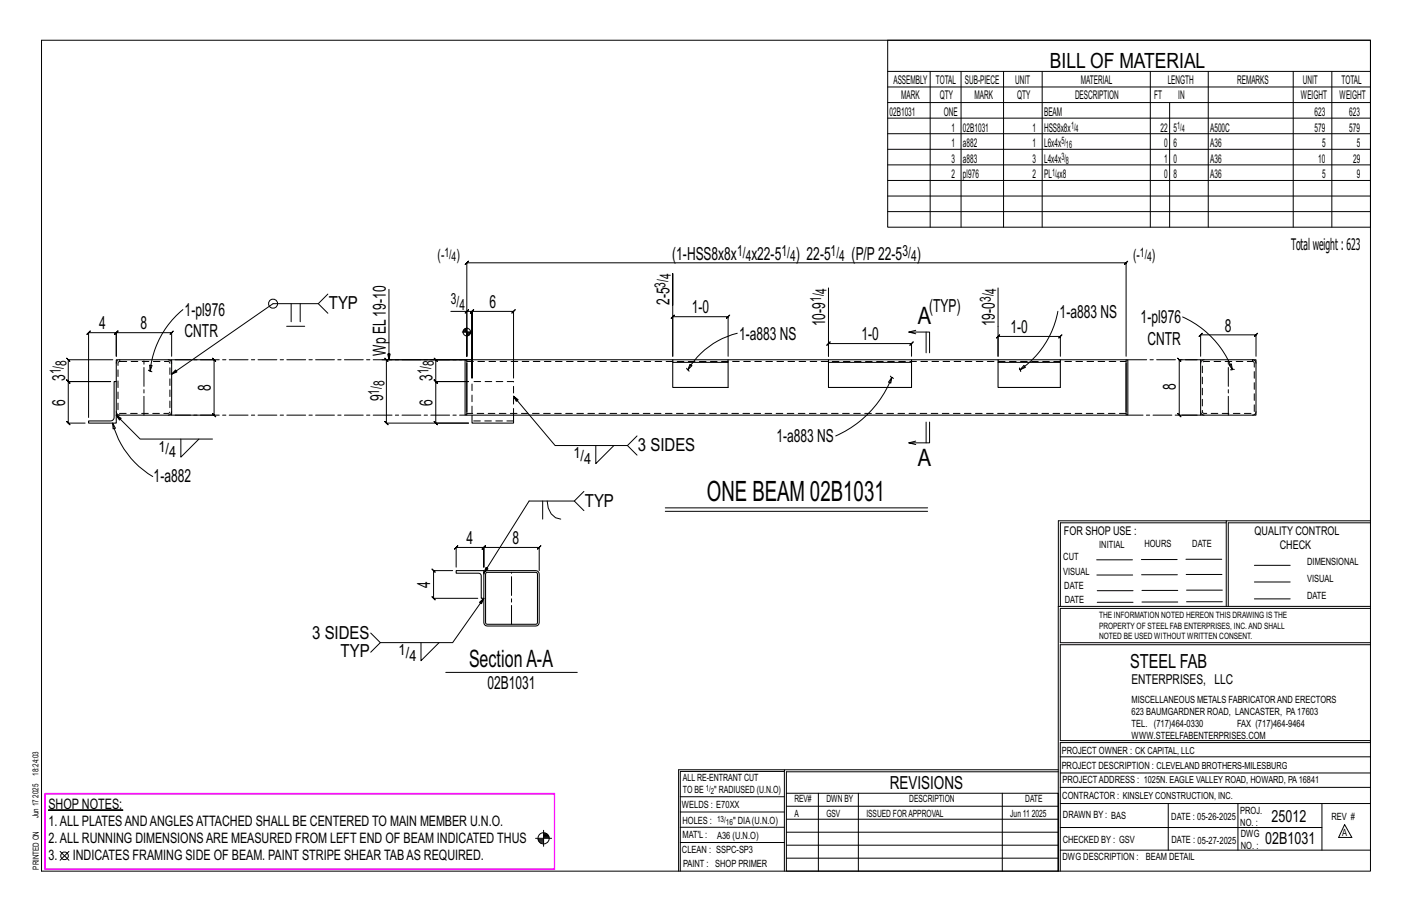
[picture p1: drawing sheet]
<svg xmlns="http://www.w3.org/2000/svg" width="432mm" height="279mm" viewBox="0 0 432 279" stroke-linecap="round" stroke-linejoin="round" font-family="sans-serif">
<path d="M14.8 247.6h22.8v.1h-22.8z" fill="#000" stroke="#000" stroke-width=".31"/>
<g fill="none" stroke="#000" stroke-width=".31">
<path d="M12.7 12.3h406.4v254h-406.4zM271.5 12.3h147.6v57.2h-147.6zM271.5 21.8h147.6M271.5 26.6h147.6M271.5 31.4h147.6M271.5 36.1h147.6M284.5 21.8v47.7M293.9 21.8v47.7M306.9 21.8v47.7M318.7 21.8v47.7M351.8 21.8v47.7M357.7 31.4v38.1"/>
<path d="M369.5 21.8v47.7M395.5 21.8v47.7M407.3 21.8v47.7M271.5 40.9h147.6M271.5 45.6h147.6M271.5 50.4h147.6M271.5 55.2h147.6M271.5 59.9h147.6M271.5 64.7h147.6M55.9 94.6a27.8 27.8 0 0 0-10 18.8M87.7 99.7h5.5M89 92.8v5.6"/>
<path d="M91.8 92.8v5.6M97.3 92.8l3 3M100.3 89.9l-3 2.9h-13.8l-31 21.6 1.2-1.3 .4 .6-1.6 .7M118.9 88.5v21.5l-.3-1.8h.7l-.4 1.8M137.9 95.2h4.9v13.7v-7.4M142.3 95.7l1-1zM142.8 95.2h1.5l-.5 .5 1-1-.5 .5v20.4v-20.4l-.5 .5 1-1-.5 .5h12.7l-.5 .5 1-1-.5 .5v20.4M205.7 93.3v-9.7v25.3v-12.1l-.5 .5 1-1-.5 .5h17l-.5 .5 1-1-.5 .5v12.1M253.4 88v20.9v-3.9l-.5 .5 1-1-.5 .5h25.4l-.5 .5 1-1-.5 .5v3.9M305.2 88v20.9v-6.1l-.5 .5 1-1-.5 .5h19.1l-.5 .5 1-1-.5 .5v6.1M323.5 95.2a27.8 27.8 0 0 1-11.6 17.8M361.6 96.9a29 29 0 0 1 15.3 16.1"/>
<path d="M34.5 110h-13.6l-.5-.5 1 1-.5-.5v6.6l-.5-.5 1 1-.5-.5h12.9h-12.9l-.5-.5 1 1-.5-.5v12.7l-.5-.5 1 1-.5-.5h5.1M45.4 113.1l.5 .3M45.8 111.6l.7 .1-.6 1.7zM45.9 113.4l.5 .3M52.5 108.9v-7.2l.5-.5-1 1 .5-.5h-16.9l.5-.5-1 1 .5-.5v7.2v-7.2l.5-.5-1 1 .5-.5h-8.5l.5-.5-1 1 .5-.5v25.9M53.5 110h12l-.5-.5 1 1-.5-.5v16.9l-.5-.5 1 1-.5-.5h-12M116.8 110h26M141.2 110h-7.9l-.5-.5 1 1-.5-.5v6.6l-.5-.5 1 1-.5-.5h10h-10l-.5-.5 1 1-.5-.5v12.7l-.5-.5 1 1-.5-.5h10h-25.1l.5 .5-1-1 .5 .5v-19.3l.5 .5-1-1 .5 .5h26.1M141.4 101.5h2.8M141.7 101v.5M141.9 100.7v.8M142.1 100.5v1"/>
<path d="M142.3 100.4v1.1M142.5 100.4v1.1M142.8 108.9v-28.6l-.5 .5 1-1-.5 .5h201.6l-.5 .5 1-1-.5 .5v28.6M142.8 100.1v2.8M143 101.5v1.2M143.2 101.5v1.1M143.4 101.5v1M143.6 101.5v.8M143.8 101.5v.5M210 112.6l.3 .4M210.3 113l.4 .5M211 111.4l.6 .4-1.3 1.2z"/>
<path d="M225.5 101.9a24.6 24.6 0 0 0-15.2 11.1M272.3 115l.4 .4M272.7 115.4l-.3 1.7-.7-.3zM272.7 115.4a32.4 32.4 0 0 1-17.1 17.9M272.7 115.4l.5 .4M280 102l-2.1-.5h6.4v6.4M280 101l-2.1 .5M283.2 101.5v6.4M311.8 112.5l.1 .5M311.9 113l.2 .6M313.1 111.7l.5 .6-1.7 .7zM366.1 110h-5.5l-.5-.5 1 1-.5-.5v16.9l-.5-.5 1 1-.5-.5h5.5"/>
<path d="M367.2 108.9v-6.5l-.5 .5 1-1-.5 .5h16.9l-.5 .5 1-1-.5 .5v6.5M375.9 111.5l.6-.3 .4 1.8zM376.9 113h-.6M377.5 112.9l-.6 .1M34.5 129.3l.8 1.6-.7 .2zM34.5 129.3a26.7 26.7 0 0 0 12.2 16.4M35.6 126.9l.9 1.5 .6-.5-1.5-1 7.3 7.3h22.1M55.3 134.2v5.5l5.5-5.5M157 121.1l.9 1.6 .6-.5-1.5-1.1 12.8 15.1h22.1l2.9-2.9M182.2 136.2v5.5l5.5-5.5M191.9 136.2l2.9 2.9M280 134.8l-2.1 .6"/>
<path d="M283.2 129v6.4M284.3 129v6.4h-6.4l2.1 .5M166 153.2v5.5M167.3 153.2a5 5 0 0 0 4.2 5.5M175.6 153.2l3 2.9M178.6 150.2l-3 3h-13.8l-13.8 22 .6-1.7 .6 .4-1.2 1.3M203.4 155.2h80.3M203.4 156.3h80.3M375 159.8h-50.7v25.6M375 159.2h-51.3l-.1 107.1M419.1 159.2h-44.1v26.2M419.1 159.8h-43.5v25.6"/>
<path d="M138.4 174.4h-5.8l-.5-.5 1 1-.5-.5v8.5l-.5-.5 1 1-.5-.5h13.5M139.5 173.4v-6.1l-.5 .5 1-1-.5 .5h8.5l-.5 .5 1-1-.5 .5v6.1v-6.1l-.5 .5 1-1-.5 .5h16.9l-.5 .5 1-1-.5 .5v7.1M335.4 171.1h10.9M335.4 175.8h11M349 171h11M349.1 175.7h11M362.7 171h10.9M362.7 175.6h11M383.6 172.8h11M383.6 177.9h11M116.3 196.4l-2.9 3M128.7 196.4v5.6l5.6-5.6"/>
<path d="M148 182.9l-1.4 1.2 .7 .4 .7-1.6-9.6 13.5h-22.1l-2.9-2.9M323.7 185.4h95.4M335.5 184.1h11M335.5 180.6h11M349.2 184h11M349.2 180.5h11M362.9 180.4h10.9M362.9 184h10.9M383.6 183.1h11M419.1 186h-94.9v10.5h94.9M419.1 197.1h-94.9v29.3h94.9v.6h-94.9v39.3M136.3 205.5h40.2"/>
<path d="M239.9 235.8h-31.9v30.5M239.9 235.3h-32.4v31M323.6 235.3h-83.7v31M323.6 235.9h-83.1v6.6M324.2 236.3h94.9M324.2 231.4h94.9M163.8 256.3h4.9M164.5 256.6h1.7M164.6 256.8h1.6M164.7 257.1h1.5M165 257.4h1.2M165.3 257.7h.9"/>
<path d="M166.2 256h1.7M166.2 253.8v4.9M166.2 254.8h1M166.2 255.1h1.3M166.2 255.4h1.5M166.2 255.7h1.7M208 252.9h31.9M208 257.5h31.9M208 243.6h31.9M208 248.2h31.9M240.5 242.5h83.1v23.8h-83.1zM240.5 258.4h83.1"/>
<path d="M240.5 254.4h83.1M240.5 250.4h83.1M240.5 246.5h83.1M250.3 242.5v23.8M262.5 242.5v23.8M306.5 242.5v23.8M324.2 253h80.1M324.2 245.6h94.9M324.2 259.9h94.9M324.2 240.7h94.9M357.3 245.6v14.3M378.6 245.6v14.3"/>
<path d="M404.3 245.6v14.3M411.2 252.1l2.2 3.9h-4zM18.4 260.3l2.7 2.7M21.1 260.3l-2.7 2.7M240.5 262.3h83.1"/>
<circle cx="83.5" cy="92.8" r="1.38"/>
<circle cx="142.8" cy="101.5" r="1.16"/>
<circle cx="166.2" cy="256.3" r="1.71"/>
<circle cx="19.7" cy="261.6" r="1.17"/>
</g>
<path d="M13.8 242.6h155.8v23.1h-155.8z" fill="none" stroke="#f0f" stroke-width=".5"/>
<g fill="none" stroke="#000" stroke-width=".32">
<path d="M35.6 110h16.9v16.9h-16.9zM35.6 116.6h-.7v11a1.06 1.06 0 0 1-1.1 1.1h-6.7v.6h8.5v-2.4M142.2 110h.6v16.9h-.6zM142.8 111v14.8M142.8 110h62.9M205.7 110h17v.8h-17zM205.7 110.8v7.6h17v-7.6M222.7 110h30.7M253.4 110h25.4v.8h-25.4zM253.4 110.8v7.6h25.4v-7.6M278.8 110h26.4M305.2 110h19.1v.8h-19.1z"/>
<path d="M305.2 110.8v7.6h19.1v-7.6M324.3 110h20.1M344.4 110h.5v16.9h-.5zM344.4 111v14.8M367.2 110h16.9v16.9h-16.9zM142.8 126.9h201.6M144.3 126.9v2.4h12.7v-2.4M148 175.5v-1.1h-8.5v.8h6.9a.79 .79 0 0 1 .8 .8v6.9h.8M148.3 174.7l.7-.3h14.8a1.06 1.06 0 0 1 1.1 1.1v14.8a1.06 1.06 0 0 1-1.1 1.1h-14.8a1.06 1.06 0 0 1-1-1.1v-14.8zM148.6 175.1l.4-.1 15.2 .1 .2 .4-.2 15.2-.4 .1-15.2-.1-.1-.4z"/>
</g>
<g fill="none" stroke="#000" stroke-width=".31" stroke-dasharray="2 1.4">
<path d="M36.6 110v.5l-.4 .2-.1 .3 .1 15.2 .4 .2 15.2-.2 .2-.4-.2-15.1-15.2-.2v-.5a1.06 1.06 0 0 0-1 1M52.5 111a1.06 1.06 0 0 0-1.1-1M142.8 110.5h201.6M367.8 110.7l.4-.2 15.2 .2 .2 .3-.2 15.2-.4 .2-15.2-.2-.1-.4zM368.2 110a1.06 1.06 0 0 0-1 1M383 110.5v-.5M384.1 111a1.06 1.06 0 0 0-1.1-1v.5M35.6 125.8a1.06 1.06 0 0 0 1 1.1M51.4 126.9a1.06 1.06 0 0 0 1.1-1.1M157 126.9v-10.3h-12.7v10.3M157 128.7h-12.7M344.4 126.4h-201.6"/>
<path d="M367.2 125.8a1.06 1.06 0 0 0 1 1.1M383 126.9a1.06 1.06 0 0 0 1.1-1.1"/>
</g>
<path d="M52.5 110h89.7M344.9 110h22.3M44 126.9v-16.9M52.5 126.9h89.7M367.2 126.9h-22.3M375.6 126.9v-16.9M156.4 190.8v-15.8" fill="none" stroke="#000" stroke-width=".31" stroke-dasharray="5.8 1 1 1"/>
<text font-size="8.6" x="216.1" y="153.3">ONE BEAM 02B1031</text>
<g font-size="7.3">
<text x="280.7" y="99">A</text>
<text x="280.7" y="142.6">A</text>
<text x="143.4" y="203.8">SectionA-A</text>
</g>
<text font-size="6.4" x="321.1" y="20.7">BILL OF MATERIAL</text>
<text font-size="5.9" x="345.6" y="204.1">STEEL FAB</text>
<g font-size="5.5">
<text x="205.5" y="79.3">(1-HSS8x8x</text>
<text x="229.8" y="79.3">x22-5</text>
<text x="243.4" y="79.3">) 22-5</text>
<text x="260.4" y="79.3">(P/P22-5</text>
<text x="280.3" y="79.3">)</text>
<text x="100.5" y="94.6">TYP</text>
<text x="149.7" y="94.2">6</text>
<text x="204.7" y="93.3" transform="rotate(-90 204.7 93.3)">2-5</text>
<text x="211.5" y="95.8">1-0</text>
<text x="284.1" y="95.3">(TYP)</text>
<text x="30.3" y="100.7">4</text>
<text x="43" y="100.7">8</text>
<text x="56.5" y="96.6">1-pl976</text>
<text x="252.4" y="99.7" transform="rotate(-90 252.4 99.7)">10-9</text>
<text x="304.2" y="99.7" transform="rotate(-90 304.2 99.7)">19-0</text>
<text x="309" y="101.9">1-0</text>
<text x="324" y="97.1">1-a883 NS</text>
<text x="348.8" y="98.8">1-pl976</text>
<text x="374.6" y="101.4">8</text>
<text x="56.5" y="103.1">CNTR</text>
<text x="226" y="103.8">1-a883 NS</text>
<text x="263.5" y="104">1-0</text>
<text x="350.9" y="105.3">CNTR</text>
<text x="118" y="108.9" transform="rotate(-90 118 108.9)">Wp EL19-10</text>
<text x="19.9" y="116.5" transform="rotate(-90 19.9 116.5)">3</text>
<text x="64.5" y="119.5" transform="rotate(-90 64.5 119.5)">8</text>
<text x="132.3" y="116.5" transform="rotate(-90 132.3 116.5)">3</text>
<text x="359.6" y="119.2" transform="rotate(-90 359.6 119.2)">8</text>
<text x="19.9" y="124" transform="rotate(-90 19.9 124)">6</text>
<text x="117.2" y="122.7" transform="rotate(-90 117.2 122.7)">9</text>
<text x="132.3" y="124" transform="rotate(-90 132.3 124)">6</text>
<text x="195.1" y="138">3 SIDES</text>
<text x="237.4" y="135.2">1-a883 NS</text>
<text x="47" y="147.5">1-a882</text>
<text x="178.8" y="154.9">TYP</text>
<text x="142.7" y="166.4">4</text>
<text x="156.7" y="166.4">8</text>
<text x="131.6" y="179.6" transform="rotate(-90 131.6 179.6)">4</text>
<text x="95.4" y="195.5">3 SIDES</text>
<text x="104.1" y="201">TYP</text>
<text x="149" y="210.5">02B1031</text>
<text x="272.2" y="241.1">REVISIONS</text>
</g>
<g font-size="5.1">
<text x="388.9" y="251.3">25012</text>
<text x="386.9" y="258.1">02B1031</text>
</g>
<text font-size="4.9" x="394.8" y="76.4">Totalweight : 623</text>
<g font-size="4.7">
<text x="133.8" y="79.5">(-</text>
<text x="139.6" y="79.5">)</text>
<text x="225.4" y="78.1">1/</text>
<text x="228" y="79.8">4</text>
<text x="239" y="78.1">1/</text>
<text x="241.6" y="79.8">4</text>
<text x="254" y="78.1">1/</text>
<text x="256.6" y="79.8">4</text>
<text x="276" y="78.1">3/</text>
<text x="278.6" y="79.8">4</text>
<text x="346.5" y="79.5">(-</text>
<text x="352.3" y="79.5">)</text>
<text x="203.5" y="88" transform="rotate(-90 203.5 88)">3/</text>
<text x="205.2" y="85.4" transform="rotate(-90 205.2 85.4)">4</text>
<text x="252.8" y="89.8" transform="rotate(-90 252.8 89.8)">4</text>
<text x="304.6" y="89.8" transform="rotate(-90 304.6 89.8)">4</text>
<text x="137.9" y="93">3/</text>
<text x="140.5" y="94.6">4</text>
<text x="251.1" y="92.4" transform="rotate(-90 251.1 92.4)">1/</text>
<text x="303" y="92.4" transform="rotate(-90 303 92.4)">3/</text>
<text x="20.3" y="111.8" transform="rotate(-90 20.3 111.8)">8</text>
<text x="132.7" y="111.8" transform="rotate(-90 132.7 111.8)">8</text>
<text x="18.6" y="114.5" transform="rotate(-90 18.6 114.5)">1/</text>
<text x="117.6" y="118" transform="rotate(-90 117.6 118)">8</text>
<text x="131" y="114.4" transform="rotate(-90 131 114.4)">1/</text>
<text x="115.9" y="120.7" transform="rotate(-90 115.9 120.7)">1/</text>
<text x="48.5" y="138.1">1/</text>
<text x="51.7" y="139.7">4</text>
<text x="175.4" y="140">1/</text>
<text x="178.6" y="141.7">4</text>
<text x="121.9" y="200.3">1/</text>
<text x="125.2" y="202">4</text>
</g>
<g font-size="4.4">
<text x="14.8" y="247.3">SHOP NOTES:</text>
<text x="14.8" y="257.8">2.ALL RUNNING DIMENSIONSARE MEASURED FROM LEFT END OF BEAM INDICATED THUS</text>
<text x="14.8" y="252.6">1.ALL PLATESANDANGLESATTACHED SHALL BE CENTERED TO MAIN MEMBER U.N.O.</text>
<text x="14.8" y="263">3.</text>
<text x="22.3" y="263">INDICATES FRAMING SIDE OF BEAM. PAINT STRIPE SHEAR TABAS REQUIRED.</text>
</g>
<text font-size="4.2" x="346" y="209.1">ENTERPRISES, LLC</text>
<g font-size="4">
<text x="135.9" y="78.4">1/</text>
<text x="138.1" y="79.9">4</text>
<text x="348.6" y="78.4">1/</text>
<text x="350.8" y="79.9">4</text>
</g>
<g font-size="3.7">
<text x="273.2" y="25.6">ASSEMBLY</text>
<text x="286.2" y="25.6">TOTAL</text>
<text x="295.1" y="25.6">SUB-PIECE</text>
<text x="310.4" y="25.6">UNIT</text>
<text x="330.5" y="25.6">MATERIAL</text>
<text x="357.1" y="25.6">LENGTH</text>
<text x="378.3" y="25.6">REMARKS</text>
<text x="398.4" y="25.6">UNIT</text>
<text x="410.2" y="25.6">TOTAL</text>
<text x="272.1" y="35.5">02B1031</text>
<text x="275.6" y="30.4">MARK</text>
<text x="287.4" y="30.4">QTY</text>
<text x="288.6" y="35.5">ONE</text>
<text x="298" y="30.4">MARK</text>
<text x="311" y="30.4">QTY</text>
<text x="319.3" y="35.5">BEAM</text>
<text x="328.7" y="30.4">DESCRIPTION</text>
<text x="353" y="30.4">FT</text>
<text x="360.3" y="30.4">IN</text>
<text x="397.8" y="30.4">WEIGHT</text>
<text x="402" y="35.5">623</text>
<text x="409.6" y="30.4">WEIGHT</text>
<text x="412.6" y="35.5">623</text>
<text x="290.9" y="40.2">1</text>
<text x="294.5" y="40.2">02B1031</text>
<text x="315.8" y="40.2">1</text>
<text x="319.3" y="40.2">HSS8x8x</text>
<text x="354.9" y="40.2">22</text>
<text x="358.9" y="40.2">5</text>
<text x="370.1" y="40.2">A500C</text>
<text x="402" y="40.2">579</text>
<text x="412.6" y="40.2">579</text>
<text x="290.9" y="45">1</text>
<text x="294.5" y="45">a882</text>
<text x="315.8" y="45">1</text>
<text x="319.3" y="45">L6x4x</text>
<text x="356" y="45">0</text>
<text x="358.9" y="45">6</text>
<text x="370.1" y="45">A36</text>
<text x="404.3" y="45">5</text>
<text x="415" y="45">5</text>
<text x="290.9" y="49.7">3</text>
<text x="294.5" y="49.7">a883</text>
<text x="315.8" y="49.7">3</text>
<text x="319.3" y="49.7">L4x4x</text>
<text x="356" y="49.7">1</text>
<text x="358.9" y="49.7">0</text>
<text x="370.1" y="49.7">A36</text>
<text x="403.2" y="49.7">10</text>
<text x="413.8" y="49.7">29</text>
<text x="290.9" y="54.5">2</text>
<text x="294.5" y="54.5">pl976</text>
<text x="315.8" y="54.5">2</text>
<text x="319.3" y="54.5">PL x8</text>
<text x="356" y="54.5">0</text>
<text x="358.9" y="54.5">8</text>
<text x="370.1" y="54.5">A36</text>
<text x="404.3" y="54.5">5</text>
<text x="415" y="54.5">9</text>
<text x="325.3" y="163.4">FOR SHOP USE :</text>
<text x="383.7" y="163.4">QUALITY CONTROL</text>
<text x="391.4" y="167.8">CHECK</text>
</g>
<g font-size="3.1">
<text x="327.5" y="39.4">1/</text>
<text x="328.9" y="40.5">4</text>
<text x="360" y="39.4">1/</text>
<text x="361.4" y="40.5">4</text>
<text x="324.6" y="44.1">5/</text>
<text x="326" y="45.3">16</text>
<text x="321.7" y="53.7">1/</text>
<text x="324.6" y="48.9">3/</text>
<text x="326" y="50">8</text>
<text x="323.1" y="54.8">4</text>
<text x="336.2" y="167.4">INITIAL</text>
<text x="350" y="167.1">HOURS</text>
<text x="364.6" y="167.2">DATE</text>
<text x="325.2" y="171.3">CUT</text>
<text x="399.8" y="172.8">DIMENSIONAL</text>
<text x="325.1" y="175.8">VISUAL</text>
<text x="399.8" y="177.9">VISUAL</text>
<text x="325.5" y="180">DATE</text>
<text x="325.7" y="184.4">DATE</text>
<text x="399.8" y="183.1">DATE</text>
<text x="346" y="215">MISCELLANEOUS METALS FABRICATORAND ERECTORS</text>
<text x="346" y="218.6">623 BAUMGARDNER ROAD, LANCASTER, PA17603</text>
<text x="346" y="225.8">WWW.STEELFABENTERPRISES.COM</text>
<text x="346" y="222.2">TEL. (717)464-0330</text>
<text x="378.3" y="222.2">FAX (717)464-9464</text>
<text x="324.7" y="230.5">PROJECT OWNER : CK CAPITAL, LLC</text>
<text x="208.8" y="238.8">ALL RE-ENTRANT CUT</text>
<text x="324.7" y="235.1">PROJECT DESCRIPTION : CLEVELAND BROTHERS-MILESBURG</text>
<text x="324.9" y="239.5">PROJECTADDRESS : 1025N. EAGLE VALLEY ROAD, HOWARD, PA16841</text>
<text x="208.8" y="242.5">TO BE</text>
<text x="218.4" y="242.5">&quot; RADIUSED (U.N.O)</text>
<text x="242.9" y="245.3">REV#</text>
<text x="252.7" y="245.3">DWN BY</text>
<text x="278.1" y="245.3">DESCRIPTION</text>
<text x="313.5" y="245.3">DATE</text>
<text x="324.9" y="244.2">CONTRACTOR : KINSLEY CONSTRUCTION, INC.</text>
<text x="208.5" y="247">WELDS : E70XX</text>
<text x="208.7" y="251.7">HOLES :</text>
<text x="224.2" y="251.8">&quot; DIA(U.N.O)</text>
<text x="242.9" y="249.9">A</text>
<text x="252.7" y="249.9">GSV</text>
<text x="264.9" y="249.9">ISSUED FORAPPROVAL</text>
<text x="309" y="249.9">Jun 11</text>
<text x="315.5" y="249.9">2025</text>
<text x="325.1" y="250">DRAWN BY : BAS</text>
<text x="358.2" y="250.5">DATE : 05-26-2025</text>
<text x="379.3" y="248.9">PROJ.</text>
<text x="407.2" y="250.5">REV #</text>
<text x="208.7" y="256.3">MAT'L :</text>
<text x="219.3" y="256.4">A36 (U.N.O)</text>
<text x="325" y="257.6">CHECKED BY : GSV</text>
<text x="358.3" y="257.7">DATE : 05-27-2025</text>
<text x="379.3" y="252.5">NO. :</text>
<text x="379.5" y="255.9">DWG</text>
<text x="410.5" y="255.5">A</text>
<text x="208.6" y="260.7">CLEAN : SSPC-SP3</text>
<text x="324.9" y="262.9">DWG DESCRIPTION :</text>
<text x="350.4" y="263">BEAM DETAIL</text>
<text x="379.5" y="259.5">NO. :</text>
<text x="208.9" y="265">PAINT : SHOP PRIMER</text>
</g>
<g font-size="2.7">
<text x="336.1" y="189">THE INFORMATION NOTED HEREON THIS DRAWING IS THE</text>
<text x="336.1" y="195.4">NOTED BE USED WITHOUT WRITTEN CONSENT.</text>
<text x="336.1" y="192.2">PROPERTY OF STEEL FAB ENTERPRISES, INC.AND SHALL</text>
</g>
<g font-size="2.6">
<text x="215.9" y="241.8">1/</text>
<text x="217.4" y="242.7">2</text>
<text x="219.3" y="251.1">13/</text>
<text x="222" y="252.1">16</text>
</g>
<g font-size="2.5">
<text x="11.7" y="237.1" transform="rotate(-90 11.7 237.1)">18:24:03</text>
<text x="11.8" y="243.8" transform="rotate(-90 11.8 243.8)">2025</text>
<text x="11.8" y="250.1" transform="rotate(-90 11.8 250.1)">Jun 17</text>
<text x="11.9" y="265.8" transform="rotate(-90 11.9 265.8)">PRINTED ON</text>
</g>
</svg>
